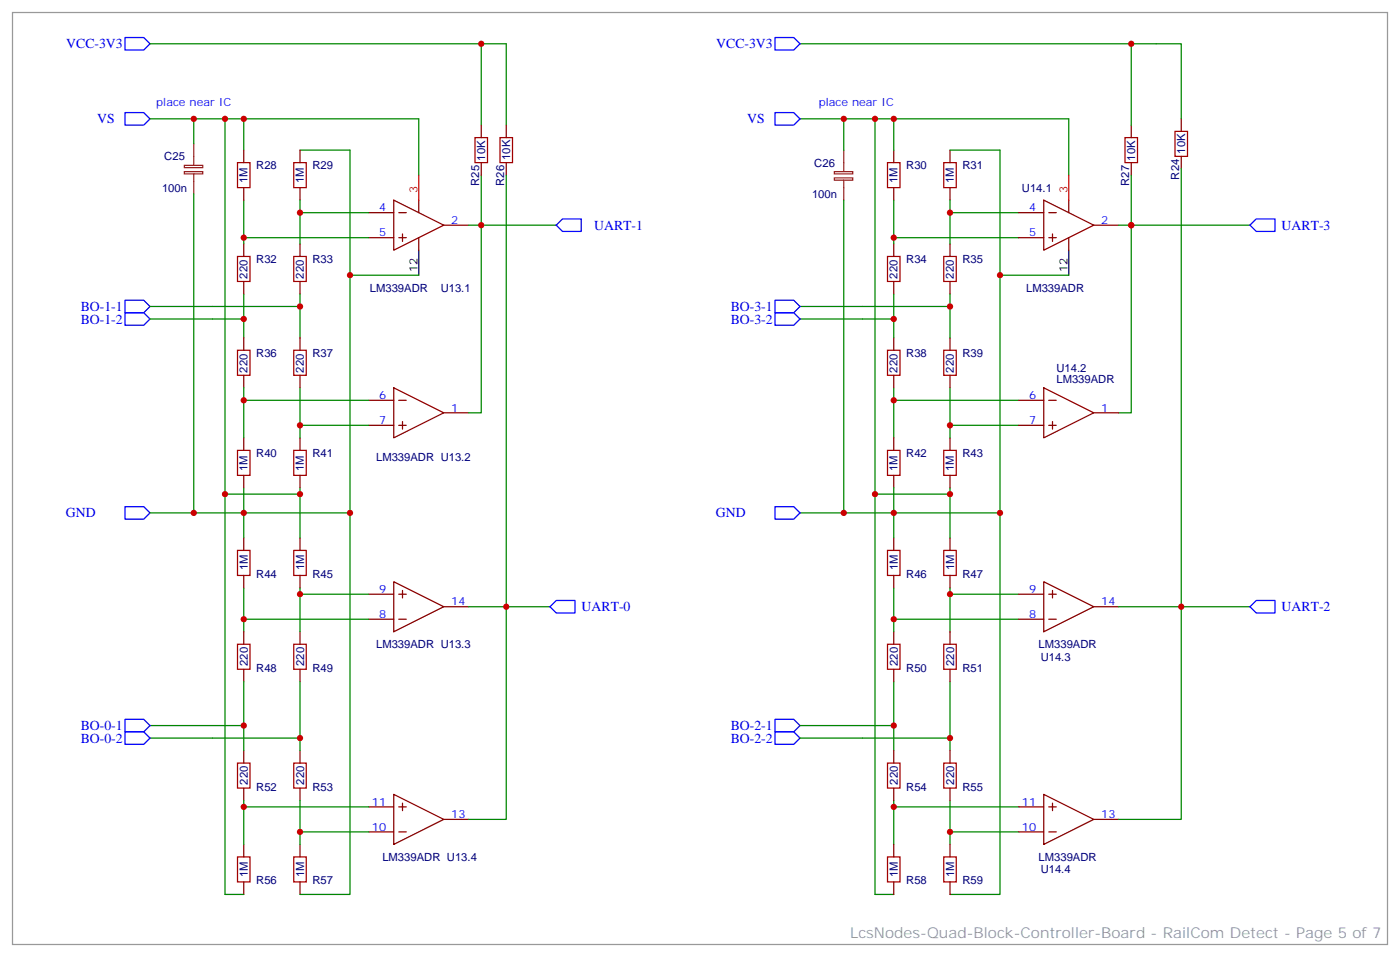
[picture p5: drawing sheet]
<svg xmlns="http://www.w3.org/2000/svg" width="395mm" height="270mm" viewBox="0 0 395 270" stroke-linecap="round" stroke-linejoin="round" font-family="sans-serif">
<g fill="none" stroke="#008700" stroke-width=".35">
<path d="M42.3 12.3h100.6v23M135.8 12.3v23M225.8 12.3h107.6v21.2M319.3 12.3v23M42.3 33.5h75.9v15.9M54.7 33.5v7.1M63.5 33.5v105.8h21.2v-1.7M68.8 33.5v8.8M225.8 33.5h75.8v15.9M238.1 33.5v8.8M246.9 33.5v105.8h21.2v-1.7M252.2 33.5v8.8"/>
<path d="M54.7 54.7v89.9M68.8 56.4v12.4M84.7 42.3h14.1v102.3h-30v-7M84.7 56.4v12.4M84.7 60h19.4M135.8 49.4v67h-3.5M142.9 49.4v181.7h-10.6M238.1 56.4v88.2M252.2 56.4v12.4M268.1 42.3h14.1v102.3h-30v-7M268.1 60h19.4M268.1 56.4v12.4"/>
<path d="M319.3 49.4v67h-3.6M333.4 47.6v183.5h-17.7M68.8 67h35.3M98.8 77.6h19.4M132.3 63.5h24.7M252.2 67h35.3M282.2 77.6h19.4M315.7 63.5h37.1M42.3 90h26.5M42.3 86.4h42.4M68.8 82.9v12.4M84.7 82.9v12.4"/>
<path d="M225.8 90h26.4M225.8 86.4h42.3M252.2 82.9v12.4M268.1 82.9v12.4M68.8 109.4v14.1M68.8 112.9h35.3M84.7 109.4v14.1M84.7 119.9h19.4M252.2 112.9h35.3M252.2 109.4v14.1M268.1 119.9h19.4M268.1 109.4v14.1"/>
<path d="M63.5 139.3v112.9h5.3M84.7 139.3v12.4M246.9 139.3v112.9h5.3M268.1 139.3v12.4M42.3 144.6h26.5v7.1M98.8 144.6v107.6h-14.1M225.8 144.6h26.4v7.1M282.2 144.6v107.6h-14.1M68.8 165.8v12.4M68.8 174.6h35.3M84.7 165.8v12.4M84.7 167.6h19.4"/>
<path d="M132.3 171.1h22.9M252.2 174.6h35.3M252.2 165.8v12.4M268.1 167.6h19.4M268.1 165.8v12.4M315.7 171.1h37.1M68.8 192.3v19.4M84.7 192.3v19.4M252.2 192.3v19.4M268.1 192.3v19.4M42.3 208.1h42.4M42.3 204.6h26.5"/>
<path d="M225.8 208.1h42.3M225.8 204.6h26.4M68.8 225.8v12.3M68.8 227.5h35.3M84.7 225.8v12.3M84.7 234.6h19.4M252.2 227.5h35.3M252.2 225.8v12.3M268.1 234.6h19.4M268.1 225.8v12.3"/>
</g>
<g fill="none" stroke="#870000" stroke-width=".35">
<path d="M135.8 35.3v3.5M142.9 35.3v3.5M319.3 35.3v3.5M333.4 33.5v3.5M68.8 42.3v3.6M68.8 52.9v3.5M84.7 42.3v3.6M84.7 52.9v3.5M104.1 60h7M111.1 56.4l14.1 7.1-14.1 7.1zM112.5 60h2.2M118.2 56.4v3.6"/>
<path d="M135.8 45.9v3.5M142.9 45.9v3.5M252.2 42.3v3.6M252.2 52.9v3.5M268.1 42.3v3.6M268.1 52.9v3.5M287.5 60h7.1M294.6 56.4l14.1 7.1-14.1 7.1zM296 60h2.1M301.6 56.4v3.6M319.3 45.9v3.5M333.4 44.1v3.5"/>
<path d="M68.8 68.8v3.5M68.8 79.4v3.5M84.7 68.8v3.5M84.7 79.4v3.5M104.1 67h7M112.5 67h2.2M113.6 66v2.1M118.2 67v3.6M125.2 63.5h7.1M252.2 68.8v3.5M252.2 79.4v3.5M268.1 68.8v3.5"/>
<path d="M268.1 79.4v3.5M287.5 67h7.1M296 67h2.1M297 66v2.1M301.6 67v3.6M308.7 63.5h7M68.8 95.3v3.5M84.7 95.3v3.5M252.2 95.3v3.5M268.1 95.3v3.5M68.8 105.8v3.6M84.7 105.8v3.6"/>
<path d="M104.1 112.9h7M104.1 119.9h7M111.1 109.4l14.1 7-14.1 7.1zM112.5 112.9h2.2M112.5 119.9h2.2M113.6 118.9v2.1M125.2 116.4h7.1M252.2 105.8v3.6M268.1 105.8v3.6M287.5 112.9h7.1M287.5 119.9h7.1M294.6 109.4l14.1 7-14.1 7.1z"/>
<path d="M296 112.9h2.1M296 119.9h2.1M297 118.9v2.1M308.7 116.4h7M68.8 123.5v3.5M68.8 134.1v3.5M84.7 123.5v3.5M84.7 134.1v3.5M252.2 123.5v3.5M252.2 134.1v3.5M268.1 123.5v3.5M268.1 134.1v3.5"/>
<path d="M68.8 151.7v3.5M84.7 151.7v3.5M252.2 151.7v3.5M268.1 151.7v3.5M68.8 162.3v3.5M68.8 178.2v3.5M84.7 162.3v3.5M84.7 178.2v3.5M104.1 174.6h7M104.1 167.6h7M111.1 164l14.1 7.1-14.1 7.1zM112.5 174.6h2.2"/>
<path d="M112.5 167.6h2.2M113.6 166.5v2.1M125.2 171.1h7.1M252.2 162.3v3.5M252.2 178.2v3.5M268.1 162.3v3.5M268.1 178.2v3.5M287.5 174.6h7.1M287.5 167.6h7.1M294.6 164l14.1 7.1-14.1 7.1zM296 174.6h2.1M296 167.6h2.1"/>
<path d="M297 166.5v2.1M308.7 171.1h7M68.8 188.7v3.6M84.7 188.7v3.6M252.2 188.7v3.6M268.1 188.7v3.6M68.8 211.7v3.5M84.7 211.7v3.5M252.2 211.7v3.5M268.1 211.7v3.5M68.8 222.2v3.6M68.8 238.1v3.6"/>
<path d="M84.7 222.2v3.6M84.7 238.1v3.6M104.1 227.5h7M104.1 234.6h7M111.1 224l14.1 7.1-14.1 7zM112.5 227.5h2.2M112.5 234.6h2.2M113.6 226.5v2.1M125.2 231.1h7.1M252.2 222.2v3.6M252.2 238.1v3.6M268.1 222.2v3.6"/>
<path d="M268.1 238.1v3.6M287.5 227.5h7.1M287.5 234.6h7.1M294.6 224l14.1 7.1-14.1 7zM296 227.5h2.1M296 234.6h2.1M297 226.5v2.1M308.7 231.1h7M68.8 248.7v3.5M84.7 248.7v3.5M252.2 248.7v3.5M268.1 248.7v3.5"/>
</g>
<path d="M118.2 49.4v7M301.6 49.4v7" fill="none" stroke="#f00" stroke-width=".35"/>
<path d="M118.2 70.6v7M301.6 70.6v7" fill="none" stroke="#000" stroke-width=".35"/>
<g fill="none" stroke="#a10000" stroke-width=".35">
<path d="M134.1 38.8h3.5v7.1h-3.5zM141.1 38.8h3.5v7.1h-3.5zM317.5 38.8h3.5v7.1h-3.5zM331.6 37h3.5v7.1h-3.5zM67 45.9h3.6v7h-3.6zM82.9 45.9h3.5v7h-3.5zM250.5 45.9h3.5v7h-3.5zM266.3 45.9h3.6v7h-3.6zM67 72.3h3.6v7.1h-3.6zM82.9 72.3h3.5v7.1h-3.5zM250.5 72.3h3.5v7.1h-3.5zM266.3 72.3h3.6v7.1h-3.6z"/>
<path d="M67 98.8h3.6v7h-3.6zM82.9 98.8h3.5v7h-3.5zM250.5 98.8h3.5v7h-3.5zM266.3 98.8h3.6v7h-3.6zM67 127h3.6v7.1h-3.6zM82.9 127h3.5v7.1h-3.5zM250.5 127h3.5v7.1h-3.5zM266.3 127h3.6v7.1h-3.6zM67 155.2h3.6v7.1h-3.6zM82.9 155.2h3.5v7.1h-3.5zM250.5 155.2h3.5v7.1h-3.5zM266.3 155.2h3.6v7.1h-3.6z"/>
<path d="M67 181.7h3.6v7h-3.6zM82.9 181.7h3.5v7h-3.5zM250.5 181.7h3.5v7h-3.5zM266.3 181.7h3.6v7h-3.6zM67 215.2h3.6v7h-3.6zM82.9 215.2h3.5v7h-3.5zM250.5 215.2h3.5v7h-3.5zM266.3 215.2h3.6v7h-3.6zM67 241.7h3.6v7h-3.6zM82.9 241.7h3.5v7h-3.5zM250.5 241.7h3.5v7h-3.5zM266.3 241.7h3.6v7h-3.6z"/>
</g>
<g fill="none" stroke="#00f" stroke-width=".35">
<path d="M35.3 10.6h5.3l1.7 1.7-1.7 1.8h-5.3zM218.7 10.6h5.3l1.8 1.7-1.8 1.8h-5.3zM35.3 31.8h5.3l1.7 1.7-1.7 1.8h-5.3zM218.7 31.8h5.3l1.8 1.7-1.8 1.8h-5.3zM158.7 61.7h5.3v3.6h-5.3l-1.7-1.8zM354.5 61.7h5.3v3.6h-5.3l-1.7-1.8zM35.3 88.2h5.3l1.7 1.8-1.7 1.7h-5.3zM35.3 84.7h5.3l1.7 1.7-1.7 1.8h-5.3zM218.7 84.7h5.3l1.8 1.7-1.8 1.8h-5.3zM218.7 88.2h5.3l1.8 1.8-1.8 1.7h-5.3zM35.3 142.9h5.3l1.7 1.7-1.7 1.8h-5.3zM218.7 142.9h5.3l1.8 1.7-1.8 1.8h-5.3z"/>
<path d="M157 169.3h5.3v3.6h-5.3l-1.8-1.8zM354.5 169.3h5.3v3.6h-5.3l-1.7-1.8zM35.3 206.4h5.3l1.7 1.7-1.7 1.8h-5.3zM35.3 202.8h5.3l1.7 1.8-1.7 1.8h-5.3zM218.7 202.8h5.3l1.8 1.8-1.8 1.8h-5.3zM218.7 206.4h5.3l1.8 1.7-1.8 1.8h-5.3z"/>
</g>
<path d="M52 46.6h5.2v.7h-5.2zM52 48.4h5.2v.6h-5.2zM54.7 40.6v6M54.7 49v5.7M235.5 48.4h5.2v.6h-5.2zM235.5 50.2h5.2v.6h-5.2zM238.1 42.3v6M238.1 50.8v5.6" fill="none" stroke="#8c2424" stroke-width=".35"/>
<path d="M3.5 3.5h388.1v262.8h-388.1z" fill="none" stroke="#999" stroke-width=".35"/>
<g fill="#c00">
<circle cx="68.8" cy="33.5" r=".88"/>
<circle cx="63.5" cy="33.5" r=".88"/>
<circle cx="135.8" cy="12.3" r=".88"/>
<circle cx="98.8" cy="77.6" r=".88"/>
<circle cx="84.7" cy="139.3" r=".88"/>
<circle cx="84.7" cy="234.6" r=".88"/>
<circle cx="98.8" cy="144.6" r=".88"/>
<circle cx="68.8" cy="227.5" r=".88"/>
<circle cx="68.8" cy="174.6" r=".88"/>
<circle cx="84.7" cy="167.6" r=".88"/>
<circle cx="68.8" cy="144.6" r=".88"/>
<circle cx="68.8" cy="112.9" r=".88"/>
<circle cx="68.8" cy="90" r=".88"/>
<circle cx="84.7" cy="119.9" r=".88"/>
<circle cx="84.7" cy="60" r=".88"/>
<circle cx="68.8" cy="67" r=".88"/>
<circle cx="84.7" cy="208.1" r=".88"/>
<circle cx="68.8" cy="204.6" r=".88"/>
<circle cx="63.5" cy="139.3" r=".88"/>
<circle cx="246.9" cy="139.3" r=".88"/>
<circle cx="252.2" cy="204.6" r=".88"/>
<circle cx="268.1" cy="208.1" r=".88"/>
<circle cx="252.2" cy="67" r=".88"/>
<circle cx="268.1" cy="60" r=".88"/>
<circle cx="268.1" cy="119.9" r=".88"/>
<circle cx="252.2" cy="90" r=".88"/>
<circle cx="252.2" cy="112.9" r=".88"/>
<circle cx="252.2" cy="144.6" r=".88"/>
<circle cx="268.1" cy="167.6" r=".88"/>
<circle cx="252.2" cy="174.6" r=".88"/>
<circle cx="252.2" cy="227.5" r=".88"/>
<circle cx="282.2" cy="144.6" r=".88"/>
<circle cx="268.1" cy="234.6" r=".88"/>
<circle cx="268.1" cy="139.3" r=".88"/>
<circle cx="282.2" cy="77.6" r=".88"/>
<circle cx="319.3" cy="12.3" r=".88"/>
<circle cx="246.9" cy="33.5" r=".88"/>
<circle cx="252.2" cy="33.5" r=".88"/>
<circle cx="142.9" cy="171.1" r=".88"/>
<circle cx="84.7" cy="86.4" r=".88"/>
<circle cx="268.1" cy="86.4" r=".88"/>
<circle cx="54.7" cy="33.5" r=".88"/>
<circle cx="54.7" cy="144.6" r=".88"/>
<circle cx="238.1" cy="144.6" r=".88"/>
<circle cx="238.1" cy="33.5" r=".88"/>
<circle cx="135.8" cy="63.5" r=".88"/>
<circle cx="319.3" cy="63.5" r=".88"/>
<circle cx="333.4" cy="171.1" r=".88"/>
</g>
<text font-size="4.2" fill="#999" x="239.9" y="264.6">LcsNodes-Quad-Block-Controller-Board - RailCom Detect - Page 5 of 7</text>
<g font-size="3.9" fill="#00f">
<text x="18.7" y="13.6">VCC-3V3</text>
<text x="202.1" y="13.6">VCC-3V3</text>
<text x="27.5" y="34.8">VS</text>
<text x="210.9" y="34.8">VS</text>
<text x="167.7" y="64.7">UART-1</text>
<text x="361.7" y="64.7">UART-3</text>
<text x="22.8" y="87.7">BO-1-1</text>
<text x="206.2" y="87.7">BO-3-1</text>
<text x="22.8" y="91.2">BO-1-2</text>
<text x="206.2" y="91.2">BO-3-2</text>
<text x="18.6" y="145.9">GND</text>
<text x="202.1" y="145.9">GND</text>
<text x="164.2" y="172.3">UART-0</text>
<text x="361.7" y="172.3">UART-2</text>
<text x="22.8" y="209.4">BO-0-2</text>
<text x="22.8" y="205.9">BO-0-1</text>
<text x="206.2" y="205.9">BO-2-1</text>
<text x="206.2" y="209.4">BO-2-2</text>
</g>
<g font-size="3.2" fill="#00f">
<text x="44.1" y="30">place near IC</text>
<text x="231.1" y="30">place near IC</text>
<text x="107" y="59.6">4</text>
<text x="290.4" y="59.6">4</text>
<text x="127.4" y="63.1">2</text>
<text x="310.8" y="63.1">2</text>
<text x="107" y="66.7">5</text>
<text x="290.4" y="66.7">5</text>
<text x="107" y="112.5">6</text>
<text x="290.4" y="112.5">6</text>
<text x="107" y="119.6">7</text>
<text x="127.4" y="116.1">1</text>
<text x="290.4" y="119.6">7</text>
<text x="310.8" y="116.1">1</text>
<text x="107" y="167.2">9</text>
<text x="290.4" y="167.2">9</text>
<text x="127.4" y="170.7">14</text>
<text x="310.8" y="170.7">14</text>
<text x="107" y="174.3">8</text>
<text x="290.4" y="174.3">8</text>
<text x="105" y="227.2">11</text>
<text x="288.4" y="227.2">11</text>
<text x="127.4" y="230.7">13</text>
<text x="310.8" y="230.7">13</text>
<text x="105" y="234.2">10</text>
<text x="288.4" y="234.2">10</text>
</g>
<g font-size="3.2" fill="#000080">
<text x="46.4" y="45.2">C25</text>
<text x="72.3" y="47.6">R28</text>
<text x="88.2" y="47.6">R29</text>
<text x="136.9" y="45.3" transform="rotate(-90 136.9 45.3)">10K</text>
<text x="144" y="45.1" transform="rotate(-90 144 45.1)">10K</text>
<text x="229.8" y="47">C26</text>
<text x="255.8" y="47.6">R30</text>
<text x="271.6" y="47.6">R31</text>
<text x="320.3" y="45.3" transform="rotate(-90 320.3 45.3)">10K</text>
<text x="334.5" y="43.3" transform="rotate(-90 334.5 43.3)">10K</text>
<text x="69.9" y="51.7" transform="rotate(-90 69.9 51.7)">1M</text>
<text x="85.7" y="51.7" transform="rotate(-90 85.7 51.7)">1M</text>
<text x="135.2" y="52.4" transform="rotate(-90 135.2 52.4)">R25</text>
<text x="142.3" y="52.4" transform="rotate(-90 142.3 52.4)">R26</text>
<text x="253.3" y="51.7" transform="rotate(-90 253.3 51.7)">1M</text>
<text x="269.2" y="51.7" transform="rotate(-90 269.2 51.7)">1M</text>
<text x="318.6" y="52.4" transform="rotate(-90 318.6 52.4)">R27</text>
<text x="332.8" y="50.6" transform="rotate(-90 332.8 50.6)">R24</text>
<text x="45.7" y="54.1">100n</text>
<text x="229.2" y="55.8">100n</text>
<text x="288.4" y="54.1">U14.1</text>
<text x="72.3" y="74.1">R32</text>
<text x="88.2" y="74.1">R33</text>
<text x="255.8" y="74.1">R34</text>
<text x="271.6" y="74.1">R35</text>
<text x="69.9" y="78.6" transform="rotate(-90 69.9 78.6)">220</text>
<text x="85.7" y="78.6" transform="rotate(-90 85.7 78.6)">220</text>
<text x="104.4" y="82.3">LM339ADR</text>
<text x="124.4" y="82.3">U13.1</text>
<text x="253.3" y="78.6" transform="rotate(-90 253.3 78.6)">220</text>
<text x="269.2" y="78.6" transform="rotate(-90 269.2 78.6)">220</text>
<text x="289.6" y="82.3">LM339ADR</text>
<text x="72.3" y="100.5">R36</text>
<text x="88.2" y="100.5">R37</text>
<text x="255.8" y="100.5">R38</text>
<text x="271.6" y="100.5">R39</text>
<text x="69.9" y="105.1" transform="rotate(-90 69.9 105.1)">220</text>
<text x="85.7" y="105.1" transform="rotate(-90 85.7 105.1)">220</text>
<text x="253.3" y="105.1" transform="rotate(-90 253.3 105.1)">220</text>
<text x="269.2" y="105.1" transform="rotate(-90 269.2 105.1)">220</text>
<text x="298.1" y="105">U14.2</text>
<text x="298.1" y="108.1">LM339ADR</text>
<text x="72.3" y="128.8">R40</text>
<text x="88.2" y="128.8">R41</text>
<text x="106.1" y="129.9">LM339ADR U13.2</text>
<text x="255.8" y="128.8">R42</text>
<text x="271.6" y="128.8">R43</text>
<text x="69.9" y="132.8" transform="rotate(-90 69.9 132.8)">1M</text>
<text x="85.7" y="132.8" transform="rotate(-90 85.7 132.8)">1M</text>
<text x="253.3" y="132.8" transform="rotate(-90 253.3 132.8)">1M</text>
<text x="269.2" y="132.8" transform="rotate(-90 269.2 132.8)">1M</text>
<text x="69.9" y="160.9" transform="rotate(-90 69.9 160.9)">1M</text>
<text x="85.8" y="160.9" transform="rotate(-90 85.8 160.9)">1M</text>
<text x="253.4" y="160.9" transform="rotate(-90 253.4 160.9)">1M</text>
<text x="269.3" y="160.9" transform="rotate(-90 269.3 160.9)">1M</text>
<text x="72.3" y="163">R44</text>
<text x="88.2" y="163">R45</text>
<text x="255.8" y="163">R46</text>
<text x="271.6" y="163">R47</text>
<text x="106.1" y="182.8">LM339ADR U13.3</text>
<text x="293.1" y="182.8">LM339ADR</text>
<text x="69.9" y="187.8" transform="rotate(-90 69.9 187.8)">220</text>
<text x="72.3" y="189.4">R48</text>
<text x="85.8" y="187.8" transform="rotate(-90 85.8 187.8)">220</text>
<text x="88.2" y="189.4">R49</text>
<text x="253.4" y="187.8" transform="rotate(-90 253.4 187.8)">220</text>
<text x="255.8" y="189.4">R50</text>
<text x="269.3" y="187.8" transform="rotate(-90 269.3 187.8)">220</text>
<text x="271.6" y="189.4">R51</text>
<text x="293.7" y="186.3">U14.3</text>
<text x="69.9" y="221.3" transform="rotate(-90 69.9 221.3)">220</text>
<text x="85.8" y="221.3" transform="rotate(-90 85.8 221.3)">220</text>
<text x="253.4" y="221.3" transform="rotate(-90 253.4 221.3)">220</text>
<text x="269.3" y="221.3" transform="rotate(-90 269.3 221.3)">220</text>
<text x="72.3" y="223">R52</text>
<text x="88.2" y="223">R53</text>
<text x="255.8" y="223">R54</text>
<text x="271.6" y="223">R55</text>
<text x="107.9" y="242.8">LM339ADR U13.4</text>
<text x="293.1" y="242.8">LM339ADR</text>
<text x="69.9" y="247.3" transform="rotate(-90 69.9 247.3)">1M</text>
<text x="72.3" y="249.4">R56</text>
<text x="85.8" y="247.3" transform="rotate(-90 85.8 247.3)">1M</text>
<text x="88.2" y="249.4">R57</text>
<text x="253.4" y="247.3" transform="rotate(-90 253.4 247.3)">1M</text>
<text x="255.8" y="249.4">R58</text>
<text x="269.3" y="247.3" transform="rotate(-90 269.3 247.3)">1M</text>
<text x="271.6" y="249.4">R59</text>
<text x="293.7" y="246.3">U14.4</text>
</g>
<g font-size="3.2" fill="#f00">
<text x="117.8" y="54.3" transform="rotate(-90 117.8 54.3)">3</text>
<text x="301.3" y="54.3" transform="rotate(-90 301.3 54.3)">3</text>
</g>
<g font-size="3.2">
<text x="117.8" y="76.7" transform="rotate(-90 117.8 76.7)">12</text>
<text x="301.3" y="76.7" transform="rotate(-90 301.3 76.7)">12</text>
</g>
</svg>
